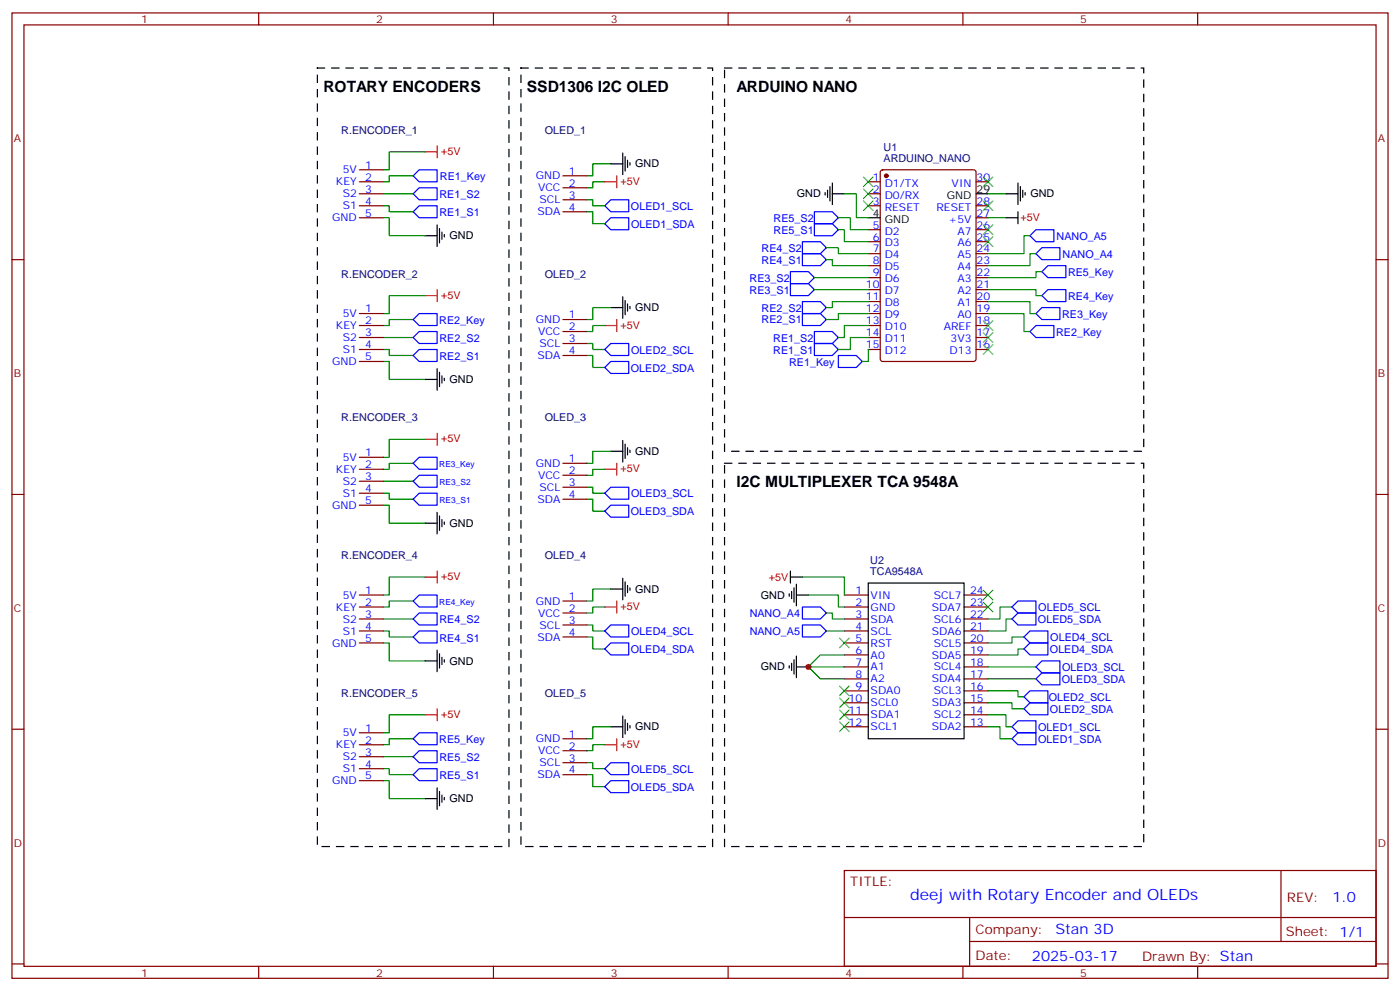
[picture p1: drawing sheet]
<svg xmlns="http://www.w3.org/2000/svg" width="412mm" height="292mm" viewBox="0 0 412 292" stroke-linecap="round" stroke-linejoin="round" font-family="sans-serif">
<g fill="none" stroke="#870000" stroke-width=".35">
<path d="M3.5 3.8h405.4v284.3h-405.4zM7.1 7.3h398.2v277.3h-398.2zM76.2 3.8v3.5M145.3 3.8v3.5M214.5 3.8v3.5M283.6 3.8v3.5M352.8 3.8v3.5M105.8 53.6h7.1M105.8 57.1h7.1M105.8 50h7.1M165.8 55.3h7.1M165.8 58.8h7.1"/>
<path d="M165.8 51.8h7.1M255.8 53.6h3.5M255.8 57.1h3.5M259.5 50.2l.5-.2h26.8l.7 .5v55.3l-.4 .6-27.1 .1-.7-.5v-55.3zM287.5 53.6h3.5M3.5 76.5h3.6M105.8 60.6h7.1M105.8 64.1h7.1M165.8 62.4h7.1M255.8 60.6h3.5M255.8 67.7h3.5M255.8 71.2h3.5"/>
<path d="M255.8 74.7h3.5M255.8 78.2h3.5M287.5 60.6h3.5M287.5 67.7h3.5M287.5 71.2h3.5M287.5 74.7h3.5M287.5 78.2h3.5M287.5 64.1h3.5M405.3 76.5h3.6M105.8 92.4h7.1M105.8 95.9h7.1M105.8 99.4h7.1"/>
<path d="M165.8 97.6h7.1M165.8 94.1h7.1M255.8 81.8h3.5M255.8 85.3h3.5M255.8 88.8h3.5M255.8 92.4h3.5M255.8 95.9h3.5M255.8 99.4h3.5M287.5 81.8h3.5M287.5 85.3h3.5M287.5 88.8h3.5M287.5 92.4h3.5"/>
<path d="M287.5 95.9h3.5M287.5 99.4h3.5M105.8 102.9h7.1M105.8 106.5h7.1M165.8 101.2h7.1M165.8 104.7h7.1M255.8 102.9h3.5M287.5 102.9h3.5M105.8 138.2h7.1M105.8 134.7h7.1M165.8 140h7.1M165.8 136.5h7.1"/>
<path d="M3.5 145.6h3.6M105.8 141.7h7.1M105.8 145.3h7.1M105.8 148.8h7.1M165.8 143.5h7.1M165.8 147h7.1M405.3 145.6h3.6M105.8 175.3h7.1M105.8 178.8h7.1M165.8 177h7.1M248.7 175.3h7.1M248.7 178.8h7.1"/>
<path d="M284 175.3h7M284 178.8h7M105.8 182.3h7.1M105.8 185.8h7.1M105.8 189.4h7.1M165.8 180.6h7.1M165.8 184.1h7.1M165.8 187.6h7.1M248.7 182.3h7.1M248.7 185.8h7.1M248.7 189.4h7.1M248.7 192.9h7.1"/>
<path d="M248.7 196.4h7.1M248.7 200h7.1M284 182.3h7M284 185.8h7M284 189.4h7M284 192.9h7M284 196.4h7M284 200h7M3.5 214.8h3.6M105.8 219.4h7.1M105.8 215.8h7.1M165.8 217.6h7.1"/>
<path d="M248.7 203.5h7.1M248.7 207h7.1M248.7 210.5h7.1M248.7 214.1h7.1M284 203.5h7M284 207h7M284 210.5h7M284 214.1h7M405.3 214.8h3.6M105.8 222.9h7.1M105.8 226.4h7.1M105.8 229.9h7.1"/>
<path d="M165.8 221.1h7.1M165.8 224.6h7.1M165.8 228.2h7.1M248.7 256.4h156.6v28.2h-156.6zM377.3 256.4v20.9M248.7 270.2h156.5M285.6 277.3h119.6M285.6 270.2v14.2M3.5 283.9h3.6M76.2 284.6v3.5M145.3 284.6v3.5M214.5 284.6v3.5"/>
<path d="M283.6 284.6v3.5M352.8 284.6v3.5M405.3 283.9h3.6"/>
</g>
<circle cx="261.1" cy="51.8" r=".53" fill="#870000" stroke="#870000" stroke-width=".35"/>
<g fill="none" stroke="#000" stroke-width=".35">
<path d="M179.9 48.3h3.5M183.4 45.1v6.3M184.1 46.1v4.3M184.9 47.2v2.1M185.6 47.9v.7M243.1 56.7v.7M243.8 56v2.1M244.5 55v4.2M245.2 57.1h3.5M245.2 53.9v6.4M287.5 57.1h3.5M296.3 57.1h3.6"/>
<path d="M299.9 53.9v6.4M300.6 55v4.2M301.3 56v2.1M302 56.7v.7M125.2 69.4h3.6M128.8 66.3v6.3M129.5 67.3v4.2M130.2 68.4v2.1M130.9 69.1v.7M255.8 64.1h3.5M296.3 64.1h3.6M299.9 62.4v3.5"/>
<path d="M179.9 90.6h3.5M183.4 87.4v6.4M184.1 88.5v4.2M184.9 89.5v2.2M185.6 90.2v.7M125.2 111.8h3.6M128.8 108.6v6.3M129.5 109.6v4.3M130.2 110.7v2.1M130.9 111.4v.7M179.9 132.9h3.5M183.4 129.8v6.3"/>
<path d="M184.1 130.8v4.2M184.9 131.9v2.1M185.6 132.6v.7M125.2 154.1h3.6M128.8 150.9v6.4M129.5 152v4.2M130.2 153v2.2M130.9 153.7v.7M179.9 173.5h3.5M183.4 170.3v6.4M184.1 171.4v4.2M184.9 172.4v2.2"/>
<path d="M185.6 173.1v.7M232.5 174.9v.7M232.8 170h3.6M232.8 168.2v3.5M233.2 174.2v2.1M233.9 173.1v4.3M234.6 175.3h3.5M234.6 172.1v6.3M255.8 171.7h28.2v45.9h-28.2zM125.2 194.7h3.6M128.8 191.5v6.3M129.5 192.5v4.3"/>
<path d="M130.2 193.6v2.1M130.9 194.3v.7M232.5 196.1v.7M233.2 195.4v2.1M233.9 194.3v4.2M234.6 193.3v6.3M234.6 196.4h3.5M179.9 214.1h3.5M183.4 210.9v6.3M184.1 211.9v4.3M184.9 213v2.1M185.6 213.7v.7"/>
<path d="M125.2 235.2h3.6M128.8 232.1v6.3M129.5 233.1v4.2M130.2 234.2v2.1M130.9 234.9v.7"/>
</g>
<path d="M93.5 20h56.4v229.3h-56.4zM153.5 20h56.4v229.3h-56.4zM213.4 20h123.5v112.9h-123.5zM213.4 136.5h123.5v112.8h-123.5z" fill="none" stroke="#000" stroke-width=".35" stroke-dasharray="2.1 2.1"/>
<g fill="none" stroke="#f00" stroke-width=".35">
<path d="M125.2 44.7h3.6M128.8 43v3.5M178.2 53.6h3.5M181.7 51.8v3.5M125.2 87.1h3.6M128.8 85.3v3.5M178.2 95.9h3.5M181.7 94.1v3.5M125.2 129.4h3.6M128.8 127.6v3.6M178.2 138.2h3.5M181.7 136.5v3.5"/>
<path d="M125.2 170h3.6M128.8 168.2v3.5M178.2 178.8h3.5M181.7 177v3.6M125.2 210.5h3.6M128.8 208.8v3.5M178.2 219.4h3.5M181.7 217.6v3.5"/>
</g>
<g fill="none" stroke="#008700" stroke-width=".35">
<path d="M112.9 57.1h8.8M121.7 51.8h-7v1.8h-1.8M125.2 44.7h-10.5v5.3h-1.8M172.9 58.8h1.7v1.8h3.6M178.2 53.6h-3.6v1.7h-1.7M179.9 48.3h-5.3v3.5h-1.7M248.7 57.1h3.5v7h3.6M291 57.1h5.3M112.9 64.1h1.8v5.3h10.5M112.9 60.6h1.8v1.8h7M172.9 62.4h1.7v3.5h3.6M243.4 73h3.5v1.7h8.9"/>
<path d="M243.4 76.5h1.8v1.7h10.6M246.9 64.1h3.6v3.6h5.3M246.9 67.7h1.8v3.5h7.1M291 64.1h5.3M303.4 69.4h-1.8v5.3h-10.6M305.2 74.7h-1.8v3.5h-12.4M112.9 99.4h8.8M121.7 94.1h-7v1.8h-1.8M125.2 87.1h-10.5v5.3h-1.8M178.2 95.9h-3.6v1.7h-1.7M179.9 90.6h-5.3v3.5h-1.7M239.9 81.8h15.9"/>
<path d="M239.9 85.3h15.9M255.8 88.8h-10.6v1.8h-1.8M255.8 92.4h-8.9v1.7h-3.5M255.8 99.4h-5.3v3.5h-3.6M255.8 95.9h-7.1v3.5h-1.8M291 92.4h10.6v5.2h1.8M291 88.8h12.4v3.6h1.8M291 85.3h14.2v1.8h1.7M306.9 80h-1.7v1.8h-14.2M112.9 102.9h1.8v1.8h7M112.9 106.5h1.8v5.3h10.5M172.9 101.2h1.7v1.7h3.6"/>
<path d="M172.9 104.7h1.7v3.5h3.6M255.8 102.9v3.6h-1.8M121.7 136.5h-7v1.7h-1.8M125.2 129.4h-10.5v5.3h-1.8M178.2 138.2h-3.6v1.8h-1.7M179.9 132.9h-5.3v3.6h-1.7M112.9 145.3h1.8v1.7h7M112.9 148.8h1.8v5.3h10.5M112.9 141.7h8.8M172.9 143.5h1.7v1.8h3.6M172.9 147h1.7v3.6h3.6M121.7 177h-7v1.8h-1.8"/>
<path d="M125.2 170h-10.5v5.3h-1.8M178.2 178.8h-3.6v1.8h-1.7M179.9 173.5h-5.3v3.5h-1.7M236.4 170h12.3v5.3M238.1 175.3h8.8v3.5h1.8M298.1 178.8h-3.5v3.5h-3.6M112.9 185.8h1.8v1.8h7M112.9 189.4h1.8v5.3h10.5M112.9 182.3h8.8M172.9 184.1h1.7v1.7h3.6M172.9 187.6h1.7v3.5h3.6M238.1 196.4l3.6 3.6h7"/>
<path d="M243.4 180.6h1.8v1.7h3.5M243.4 185.8h5.3M248.7 192.9h-7l-3.6 3.5h10.6M291 196.4h14.2M291 200h14.2M298.1 182.3h-1.8v3.5h-5.3M301.6 187.6h-3.5v1.8h-7.1M301.6 191.1h-1.7v1.8h-8.9M121.7 217.6h-7v1.8h-1.8M125.2 210.5h-10.5v5.3h-1.8M178.2 219.4h-3.6v1.7h-1.7M179.9 214.1h-5.3v3.5h-1.7"/>
<path d="M291 214.1h3.6v3.5h3.5M291 210.5h5.3v3.6h1.8M291 207h7.1v1.8h3.5M291 203.5h8.9v1.7h1.7M112.9 226.4h1.8v1.8h7M112.9 229.9h1.8v5.3h10.5M112.9 222.9h8.8M172.9 224.6h1.7v1.8h3.6M172.9 228.2h1.7v3.5h3.6"/>
</g>
<g fill="none" stroke="#00f" stroke-width=".35">
<path d="M121.7 57.1l1.8-1.8h5.3v3.5h-5.3zM123.5 50h5.3v3.6h-5.3l-1.8-1.8zM121.7 62.4l1.8-1.8h5.3v3.5h-5.3zM178.2 65.9l1.7-1.8h5.3v3.6h-5.3zM178.2 60.6l1.7-1.8h5.3v3.6h-5.3zM236.4 71.2h5.3l1.7 1.8-1.7 1.7h-5.3zM236.4 74.7h5.3l1.7 1.8-1.7 1.7h-5.3zM239.9 62.4h5.3l1.7 1.7-1.7 1.8h-5.3zM239.9 65.9h5.3l1.7 1.8-1.7 1.7h-5.3zM303.4 69.4l1.8-1.7h5.2v3.5h-5.2zM305.2 74.7l1.7-1.7h5.3v3.5h-5.3zM121.7 94.1l1.8-1.7h5.3v3.5h-5.3z"/>
<path d="M121.7 99.4l1.8-1.8h5.3v3.6h-5.3zM232.8 80h5.3l1.8 1.8-1.8 1.7h-5.3zM232.8 83.5h5.3l1.8 1.8-1.8 1.8h-5.3zM236.4 88.8h5.3l1.7 1.8-1.7 1.8h-5.3zM236.4 92.4h5.3l1.7 1.7-1.7 1.8h-5.3zM239.9 97.6h5.3l1.7 1.8-1.7 1.8h-5.3zM303.4 97.6l1.8-1.7h5.2v3.5h-5.2zM305.2 92.4l1.7-1.8h5.3v3.5h-5.3zM306.9 87.1l1.8-1.8h5.3v3.5h-5.3zM306.9 80l1.8-1.8h5.3v3.6h-5.3zM121.7 104.7l1.8-1.8h5.3v3.6h-5.3zM178.2 108.2l1.7-1.7h5.3v3.5h-5.3z"/>
<path d="M179.9 101.2h5.3v3.5h-5.3l-1.7-1.8zM239.9 101.2h5.3l1.7 1.7-1.7 1.8h-5.3zM246.9 104.7h5.3l1.8 1.8-1.8 1.7h-5.3zM121.7 136.5l1.8-1.8h5.3v3.5h-5.3zM121.7 141.7l1.8-1.7h5.3v3.5h-5.3zM121.7 147l1.8-1.7h5.3v3.5h-5.3zM178.2 150.6l1.7-1.8h5.3v3.5h-5.3zM179.9 143.5h5.3v3.5h-5.3l-1.7-1.7zM121.7 177l1.8-1.7h5.3v3.5h-5.3zM236.4 178.8h5.3l1.7 1.8-1.7 1.7h-5.3zM298.1 178.8l1.8-1.8h5.3v3.6h-5.3zM121.7 182.3l1.8-1.7h5.3v3.5h-5.3z"/>
<path d="M121.7 187.6l1.8-1.8h5.3v3.6h-5.3zM178.2 185.8l1.7-1.7h5.3v3.5h-5.3zM178.2 191.1l1.7-1.7h5.3v3.5h-5.3zM236.4 184.1h5.3l1.7 1.7-1.7 1.8h-5.3zM298.1 182.3l1.8-1.7h5.3v3.5h-5.3zM303.4 189.4h5.3v3.5h-5.3l-1.8-1.8zM303.4 185.8h5.3v3.6h-5.3l-1.8-1.8zM305.2 196.4l1.7-1.7h5.3v3.5h-5.3zM306.9 198.2h5.3v3.5h-5.3l-1.7-1.7zM121.7 217.6l1.8-1.8h5.3v3.6h-5.3zM298.1 214.1l1.8-1.8h5.3v3.5h-5.3zM298.1 217.6l1.8-1.8h5.3v3.6h-5.3z"/>
<path d="M301.6 208.8l1.8-1.8h5.3v3.5h-5.3zM303.4 203.5h5.3v3.5h-5.3l-1.8-1.8zM121.7 222.9l1.8-1.8h5.3v3.5h-5.3zM121.7 228.2l1.8-1.8h5.3v3.5h-5.3zM178.2 231.7l1.7-1.8h5.3v3.6h-5.3zM179.9 224.6h5.3v3.6h-5.3l-1.7-1.8z"/>
</g>
<g fill="none" stroke="#3c3" stroke-width=".35">
<path d="M254.4 59.2l2.8 2.8M254.4 55.7l2.8 2.8M254.4 52.1l2.8 2.9M257.2 59.2l-2.8 2.8M257.2 55.7l-2.8 2.8M257.2 52.1l-2.8 2.9M289.6 59.2l2.9 2.8M289.6 52.1l2.9 2.9M292.5 59.2l-2.9 2.8M292.5 52.1l-2.9 2.9M289.6 66.3l2.9 2.8M289.6 69.8l2.9 2.8"/>
<path d="M292.5 66.3l-2.9 2.8M292.5 69.8l-2.9 2.8M289.6 94.5l2.9 2.8M289.6 98l2.9 2.8M292.5 94.5l-2.9 2.8M292.5 98l-2.9 2.8M289.6 101.5l2.9 2.9M292.5 101.5l-2.9 2.9M289.6 173.8l2.9 2.9M289.6 177.4l2.9 2.8M292.5 173.8l-2.9 2.9M292.5 177.4l-2.9 2.8"/>
<path d="M247.3 188l2.8 2.8M250.1 188l-2.8 2.8M247.3 202.1l2.8 2.8M247.3 205.6l2.8 2.8M247.3 209.1l2.8 2.8M247.3 212.7l2.8 2.8M250.1 202.1l-2.8 2.8M250.1 205.6l-2.8 2.8M250.1 209.1l-2.8 2.8M250.1 212.7l-2.8 2.8"/>
</g>
<circle cx="238.1" cy="196.4" r=".88" fill="#c00"/>
<g font-size="4.6">
<text x="95.2" y="27.1">ROTARY ENCODERS</text>
<text x="155.2" y="27.1">SSD1306 I2C OLED</text>
<text x="217" y="27.1">ARDUINO NANO</text>
<text x="217" y="143.5">I2C MULTIPLEXER TCA 9548A</text>
</g>
<text font-size="4.6" fill="#00f" x="268.1" y="265.2">deej with Rotary Encoder and OLEDs</text>
<g font-size="4.2" fill="#00f">
<text x="392.5" y="265.7">1.0</text>
<text x="310.9" y="275.2">Stan 3D</text>
<text x="304" y="283">2025-03-17</text>
</g>
<g font-size="3.9" fill="#800">
<text x="250.5" y="261">TITLE:</text>
<text x="379.1" y="265.7">REV:</text>
<text x="287.4" y="275.2">Company:</text>
<text x="378.7" y="275.8">Sheet: 1/1</text>
<text x="287.4" y="282.9">Date:</text>
<text x="336.4" y="282.9">Drawn By: Stan</text>
</g>
<g font-size="3.2" fill="#800">
<text x="41.6" y="6.8">1</text>
<text x="110.8" y="6.8">2</text>
<text x="179.9" y="6.8">3</text>
<text x="249.1" y="6.8">4</text>
<text x="318.2" y="6.8">5</text>
<text x="4.1" y="41.9">A</text>
<text x="405.9" y="41.9">A</text>
<text x="4.1" y="111.1">B</text>
<text x="405.9" y="111.1">B</text>
<text x="4.1" y="180.2">C</text>
<text x="405.9" y="180.2">C</text>
<text x="4.1" y="249.3">D</text>
<text x="405.9" y="249.3">D</text>
<text x="41.6" y="287.6">1</text>
<text x="110.8" y="287.6">2</text>
<text x="179.9" y="287.6">3</text>
<text x="249.1" y="287.6">4</text>
<text x="318.2" y="287.6">5</text>
</g>
<g font-size="3.2" fill="#000080">
<text x="100.5" y="39.4">R.ENCODER_1</text>
<text x="160.5" y="39.4">OLED_1</text>
<text x="260.3" y="47.6">ARDUINO_NANO</text>
<text x="260.3" y="44.4">U1</text>
<text x="100.5" y="81.8">R.ENCODER_2</text>
<text x="160.5" y="81.8">OLED_2</text>
<text x="100.5" y="124.1">R.ENCODER_3</text>
<text x="160.5" y="124.1">OLED_3</text>
<text x="100.5" y="164.7">R.ENCODER_4</text>
<text x="160.5" y="164.7">OLED_4</text>
<text x="256.4" y="166.2">U2</text>
<text x="256.4" y="169.3">TCA9548A</text>
<text x="100.5" y="205.2">R.ENCODER_5</text>
<text x="160.5" y="205.2">OLED_5</text>
</g>
<g font-size="3.2" fill="#f00">
<text x="129.9" y="45.6">+5V</text>
<text x="182.8" y="54.5">+5V</text>
<text x="300.6" y="65.2">+5V</text>
<text x="129.9" y="88">+5V</text>
<text x="182.8" y="96.8">+5V</text>
<text x="129.9" y="130.3">+5V</text>
<text x="182.8" y="139.1">+5V</text>
<text x="129.9" y="170.9">+5V</text>
<text x="226.5" y="171">+5V</text>
<text x="182.8" y="179.7">+5V</text>
<text x="129.9" y="211.5">+5V</text>
<text x="182.8" y="220.3">+5V</text>
</g>
<g font-size="3.2" fill="#00f">
<text x="100.9" y="51.1">5V</text>
<text x="107.6" y="53.2">2</text>
<text x="107.6" y="49.7">1</text>
<text x="129.6" y="53.1">RE1_Key</text>
<text x="157.8" y="52.8">GND</text>
<text x="167.6" y="51.4">1</text>
<text x="257.1" y="53.2">1</text>
<text x="287.7" y="53.2">30</text>
<text x="99" y="54.6">KEY</text>
<text x="100.9" y="58.1">S2</text>
<text x="107.6" y="56.7">3</text>
<text x="129.5" y="58.3">RE1_S2</text>
<text x="158.5" y="56.4">VCC</text>
<text x="159" y="59.9">SCL</text>
<text x="167.6" y="55">2</text>
<text x="167.6" y="58.5">3</text>
<text x="257.1" y="56.7">2</text>
<text x="260.6" y="55">D1/TX</text>
<text x="260.6" y="58.5">D0/RX</text>
<text x="280.3" y="55">VIN</text>
<text x="97.8" y="65.2">GND</text>
<text x="100.9" y="61.7">S1</text>
<text x="107.6" y="60.3">4</text>
<text x="107.6" y="63.8">5</text>
<text x="129.5" y="63.7">RE1_S1</text>
<text x="158.3" y="63.4">SDA</text>
<text x="167.6" y="62">4</text>
<text x="185.9" y="62">OLED1_SCL</text>
<text x="227.9" y="65.4">RE5_S2</text>
<text x="257.1" y="60.3">3</text>
<text x="260.6" y="62">RESET</text>
<text x="275.9" y="62">RESET</text>
<text x="279.4" y="65.5">+5V</text>
<text x="287.7" y="63.8">27</text>
<text x="287.7" y="60.3">28</text>
<text x="185.9" y="67.3">OLED1_SDA</text>
<text x="227.9" y="69">RE5_S1</text>
<text x="257.1" y="67.3">5</text>
<text x="257.1" y="70.8">6</text>
<text x="260.6" y="69.1">D2</text>
<text x="282" y="69.1">A7</text>
<text x="287.7" y="70.8">25</text>
<text x="287.7" y="67.3">26</text>
<text x="311.2" y="70.7">NANO_A5</text>
<text x="224.3" y="74.3">RE4_S2</text>
<text x="224.3" y="77.8">RE4_S1</text>
<text x="257.1" y="74.4">7</text>
<text x="257.1" y="77.9">8</text>
<text x="260.6" y="72.6">D3</text>
<text x="260.6" y="76.1">D4</text>
<text x="282" y="76.1">A5</text>
<text x="282" y="72.6">A6</text>
<text x="287.7" y="77.9">23</text>
<text x="287.7" y="74.4">24</text>
<text x="313" y="76">NANO_A4</text>
<text x="220.8" y="83.1">RE3_S2</text>
<text x="257.1" y="81.4">9</text>
<text x="260.6" y="79.7">D5</text>
<text x="260.6" y="83.2">D6</text>
<text x="282" y="83.2">A3</text>
<text x="282" y="79.7">A4</text>
<text x="287.7" y="81.4">22</text>
<text x="314.6" y="81.4">RE5_Key</text>
<text x="220.8" y="86.6">RE3_S1</text>
<text x="255.1" y="84.9">10</text>
<text x="255.1" y="88.5">11</text>
<text x="260.6" y="86.7">D7</text>
<text x="282" y="86.7">A2</text>
<text x="287.7" y="88.5">20</text>
<text x="287.7" y="84.9">21</text>
<text x="314.6" y="88.3">RE4_Key</text>
<text x="100.9" y="93.4">5V</text>
<text x="107.6" y="95.5">2</text>
<text x="107.6" y="92">1</text>
<text x="129.4" y="95.3">RE2_Key</text>
<text x="157.8" y="95.2">GND</text>
<text x="167.6" y="93.8">1</text>
<text x="224.3" y="91.9">RE2_S2</text>
<text x="224.3" y="95.3">RE2_S1</text>
<text x="255.1" y="92">12</text>
<text x="255.1" y="95.5">13</text>
<text x="260.6" y="90.2">D8</text>
<text x="260.6" y="93.8">D9</text>
<text x="282" y="93.8">A0</text>
<text x="282" y="90.2">A1</text>
<text x="287.7" y="95.5">18</text>
<text x="287.7" y="92">19</text>
<text x="312.9" y="93.6">RE3_Key</text>
<text x="99" y="96.9">KEY</text>
<text x="100.9" y="100.5">S2</text>
<text x="107.6" y="99.1">3</text>
<text x="129.5" y="100.6">RE2_S2</text>
<text x="158.5" y="98.7">VCC</text>
<text x="167.6" y="97.3">2</text>
<text x="167.6" y="100.8">3</text>
<text x="227.8" y="100.7">RE1_S2</text>
<text x="255.1" y="99.1">14</text>
<text x="260.6" y="97.3">D10</text>
<text x="260.6" y="100.8">D11</text>
<text x="278" y="97.3">AREF</text>
<text x="280" y="100.8">3V3</text>
<text x="287.7" y="99.1">17</text>
<text x="311.1" y="98.8">RE2_Key</text>
<text x="97.8" y="107.5">GND</text>
<text x="100.9" y="104">S1</text>
<text x="107.6" y="102.6">4</text>
<text x="107.6" y="106.1">5</text>
<text x="129.5" y="106.1">RE2_S1</text>
<text x="158.3" y="105.8">SDA</text>
<text x="159" y="102.2">SCL</text>
<text x="167.6" y="104.4">4</text>
<text x="185.9" y="104.1">OLED2_SCL</text>
<text x="227.8" y="104.2">RE1_S1</text>
<text x="232.4" y="107.7">RE1_Key</text>
<text x="255.1" y="102.6">15</text>
<text x="260.6" y="104.4">D12</text>
<text x="279.7" y="104.4">D13</text>
<text x="287.7" y="102.6">16</text>
<text x="185.8" y="109.4">OLED2_SDA</text>
<text x="100.9" y="135.7">5V</text>
<text x="107.6" y="137.9">2</text>
<text x="107.6" y="134.3">1</text>
<text x="157.8" y="137.5">GND</text>
<text x="167.6" y="136.1">1</text>
<text x="99" y="139.3">KEY</text>
<text x="100.9" y="142.8">S2</text>
<text x="107.6" y="141.4">3</text>
<text x="158.5" y="141">VCC</text>
<text x="167.6" y="139.6">2</text>
<text x="167.6" y="143.2">3</text>
<text x="97.8" y="149.9">GND</text>
<text x="100.9" y="146.3">S1</text>
<text x="107.6" y="144.9">4</text>
<text x="107.6" y="148.4">5</text>
<text x="158.3" y="148.1">SDA</text>
<text x="159" y="144.6">SCL</text>
<text x="167.6" y="146.7">4</text>
<text x="185.9" y="146.5">OLED3_SCL</text>
<text x="185.8" y="151.8">OLED3_SDA</text>
<text x="99" y="179.8">KEY</text>
<text x="100.9" y="176.3">5V</text>
<text x="107.6" y="178.4">2</text>
<text x="107.6" y="174.9">1</text>
<text x="157.8" y="178.1">GND</text>
<text x="167.6" y="176.7">1</text>
<text x="252" y="174.9">1</text>
<text x="252" y="178.4">2</text>
<text x="256.5" y="176.3">VIN</text>
<text x="256.5" y="179.8">GND</text>
<text x="274.5" y="179.8">SDA7</text>
<text x="275.1" y="176.3">SCL7</text>
<text x="285.8" y="178.4">23</text>
<text x="285.8" y="174.9">24</text>
<text x="305.9" y="180">OLED5_SCL</text>
<text x="100.9" y="183.4">S2</text>
<text x="107.6" y="182">3</text>
<text x="107.6" y="185.5">4</text>
<text x="129.5" y="183.6">RE4_S2</text>
<text x="158.5" y="181.6">VCC</text>
<text x="159" y="185.1">SCL</text>
<text x="167.6" y="180.2">2</text>
<text x="167.6" y="183.7">3</text>
<text x="220.8" y="181.8">NANO_A4</text>
<text x="252" y="182">3</text>
<text x="252" y="185.5">4</text>
<text x="256.5" y="183.4">SDA</text>
<text x="275.1" y="183.4">SCL6</text>
<text x="285.8" y="185.5">21</text>
<text x="285.8" y="182">22</text>
<text x="305.8" y="183.5">OLED5_SDA</text>
<text x="97.8" y="190.4">GND</text>
<text x="100.9" y="186.9">S1</text>
<text x="107.6" y="189">5</text>
<text x="129.5" y="189">RE4_S1</text>
<text x="158.3" y="188.7">SDA</text>
<text x="167.6" y="187.3">4</text>
<text x="185.9" y="187">OLED4_SCL</text>
<text x="220.8" y="187.1">NANO_A5</text>
<text x="252" y="189">5</text>
<text x="256.5" y="186.9">SCL</text>
<text x="256.5" y="190.4">RST</text>
<text x="274.5" y="186.9">SDA6</text>
<text x="275.1" y="190.4">SCL5</text>
<text x="285.8" y="189">20</text>
<text x="309.4" y="188.8">OLED4_SCL</text>
<text x="185.8" y="192.3">OLED4_SDA</text>
<text x="252" y="192.5">6</text>
<text x="252" y="196.1">7</text>
<text x="256.5" y="194">A0</text>
<text x="256.5" y="197.5">A1</text>
<text x="274.5" y="194">SDA5</text>
<text x="275.1" y="197.5">SCL4</text>
<text x="285.8" y="196.1">18</text>
<text x="285.8" y="192.5">19</text>
<text x="309.3" y="192.3">OLED4_SDA</text>
<text x="312.9" y="197.6">OLED3_SCL</text>
<text x="252" y="199.6">8</text>
<text x="252" y="203.1">9</text>
<text x="256.5" y="201">A2</text>
<text x="274.5" y="201">SDA4</text>
<text x="285.8" y="203.1">16</text>
<text x="285.8" y="199.6">17</text>
<text x="312.8" y="201.2">OLED3_SDA</text>
<text x="250" y="206.7">10</text>
<text x="256.5" y="204.5">SDA0</text>
<text x="256.5" y="208.1">SCL0</text>
<text x="274.5" y="208.1">SDA3</text>
<text x="275.1" y="204.5">SCL3</text>
<text x="285.8" y="206.7">15</text>
<text x="308.9" y="206.5">OLED2_SCL</text>
<text x="309.3" y="210">OLED2_SDA</text>
<text x="107.6" y="215.5">1</text>
<text x="250" y="210.2">11</text>
<text x="250" y="213.7">12</text>
<text x="256.5" y="211.6">SDA1</text>
<text x="256.5" y="215.1">SCL1</text>
<text x="274.5" y="215.1">SDA2</text>
<text x="275.1" y="211.6">SCL2</text>
<text x="285.8" y="213.7">13</text>
<text x="285.8" y="210.2">14</text>
<text x="305.8" y="215.4">OLED1_SCL</text>
<text x="99" y="220.4">KEY</text>
<text x="100.9" y="216.9">5V</text>
<text x="107.6" y="219">2</text>
<text x="129.4" y="219">RE5_Key</text>
<text x="157.8" y="218.7">GND</text>
<text x="167.6" y="220.8">2</text>
<text x="167.6" y="217.2">1</text>
<text x="305.8" y="219">OLED1_SDA</text>
<text x="100.9" y="223.9">S2</text>
<text x="100.9" y="227.5">S1</text>
<text x="107.6" y="222.5">3</text>
<text x="107.6" y="226.1">4</text>
<text x="129.5" y="224.2">RE5_S2</text>
<text x="158.5" y="222.2">VCC</text>
<text x="159" y="225.7">SCL</text>
<text x="167.6" y="224.3">3</text>
<text x="167.6" y="227.8">4</text>
<text x="185.9" y="227.6">OLED5_SCL</text>
<text x="97.8" y="231">GND</text>
<text x="107.6" y="229.6">5</text>
<text x="129.5" y="229.5">RE5_S1</text>
<text x="158.3" y="229.2">SDA</text>
<text x="185.8" y="232.9">OLED5_SDA</text>
</g>
<g font-size="3.2">
<text x="187.1" y="49.3">GND</text>
<text x="234.7" y="58.1">GND</text>
<text x="278.9" y="58.5">GND</text>
<text x="287.7" y="56.7">29</text>
<text x="303.5" y="58.1">GND</text>
<text x="257.1" y="63.8">4</text>
<text x="260.6" y="65.5">GND</text>
<text x="132.4" y="70.5">GND</text>
<text x="187.1" y="91.7">GND</text>
<text x="132.4" y="112.8">GND</text>
<text x="187.1" y="134">GND</text>
<text x="132.4" y="155.2">GND</text>
<text x="187.1" y="174.6">GND</text>
<text x="224.1" y="176.3">GND</text>
<text x="132.4" y="195.7">GND</text>
<text x="224.1" y="197.5">GND</text>
<text x="187.1" y="215.1">GND</text>
<text x="132.4" y="236.3">GND</text>
</g>
<g font-size="2.5" fill="#00f">
<text x="129.4" y="137.7">RE3_Key</text>
<text x="129.5" y="142.9">RE3_S2</text>
<text x="129.5" y="148.2">RE3_S1</text>
<text x="129.4" y="178.2">RE4_Key</text>
</g>
</svg>
